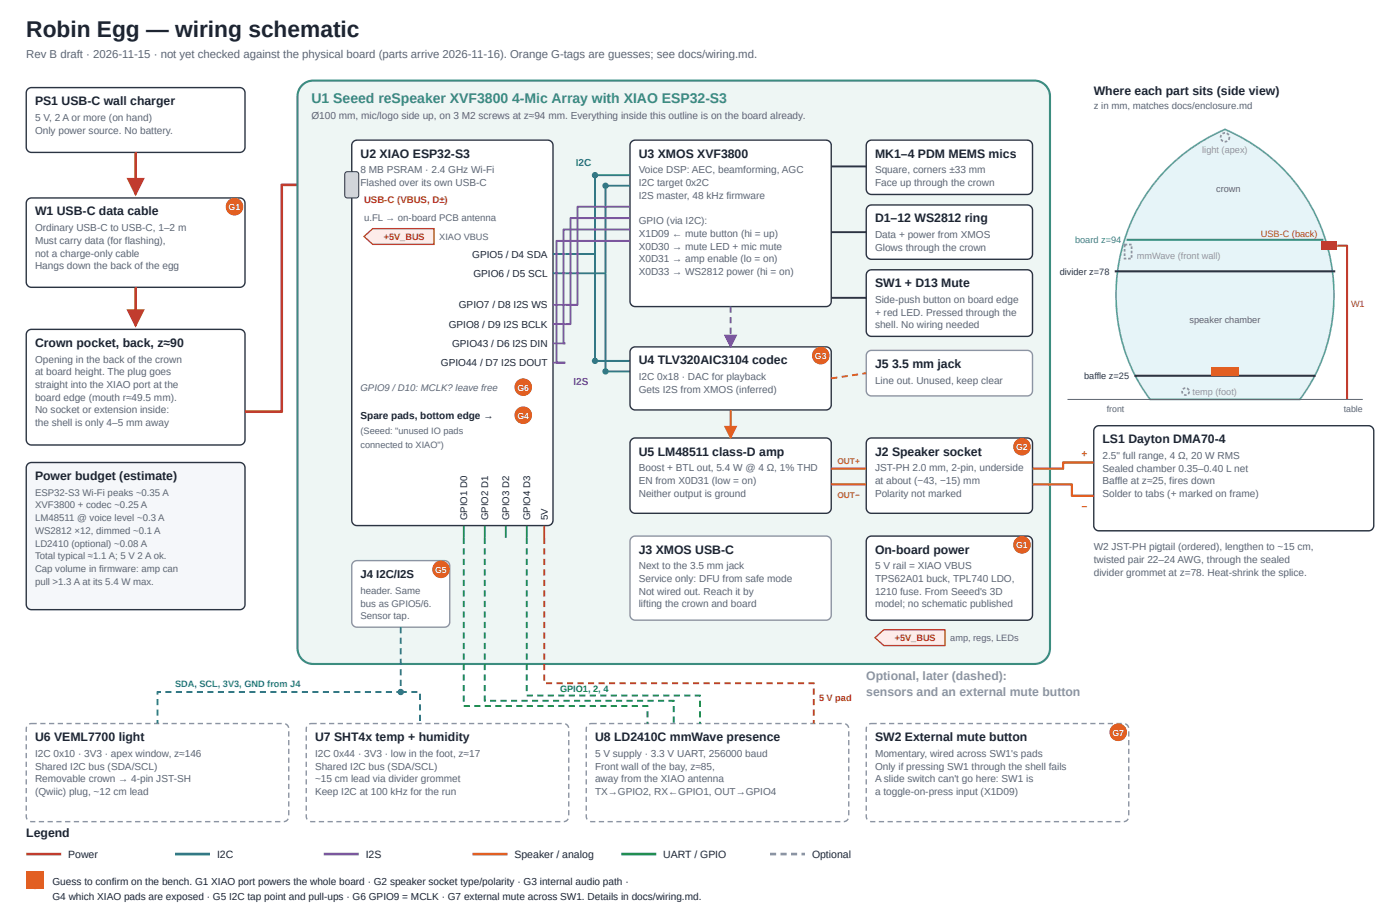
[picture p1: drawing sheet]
<svg xmlns="http://www.w3.org/2000/svg" width="423mm" height="275mm" viewBox="0 0 423 275" stroke-linecap="round" stroke-linejoin="round" font-family="sans-serif">
<path d="M8.4 26.9l1.1-.4h63a1.59 1.59 0 0 1 1.6 1.5v16.4a1.59 1.59 0 0 1-1.6 1.6h-63a1.59 1.59 0 0 1-1.6-1.6v-16.4z" fill="none" stroke="#2b3442" stroke-width=".42"/>
<path d="M41 46v12.7" fill="none" stroke="#c0392b" stroke-width=".79" stroke-linecap="butt"/>
<path d="M38.2 53.7h5.6l-2.8 5.6z" fill="#c0392b"/>
<path d="M8.4 60.3l1.1-.5h63a1.59 1.59 0 0 1 1.6 1.6v23.8a1.59 1.59 0 0 1-1.6 1.6h-63a1.59 1.59 0 0 1-1.6-1.6v-23.8z" fill="#fff"/>
<path d="M8.4 60.3l1.1-.5h63a1.59 1.59 0 0 1 1.6 1.6v23.8a1.59 1.59 0 0 1-1.6 1.6h-63a1.59 1.59 0 0 1-1.6-1.6v-23.8z" fill="none" stroke="#2b3442" stroke-width=".42"/>
<circle cx="70.9" cy="62.4" r="2.65" fill="#e8590c"/>
<path d="M41 86.8v11.6" fill="none" stroke="#c0392b" stroke-width=".79" stroke-linecap="butt"/>
<path d="M38.2 93.4h5.6l-2.8 5.6z" fill="#c0392b"/>
<path d="M8.4 99.9l1.1-.4h63a1.59 1.59 0 0 1 1.6 1.6v31.7a1.59 1.59 0 0 1-1.6 1.6h-63a1.59 1.59 0 0 1-1.6-1.6v-31.7z" fill="#fff"/>
<path d="M8.4 99.9l1.1-.4h63a1.59 1.59 0 0 1 1.6 1.6v31.7a1.59 1.59 0 0 1-1.6 1.6h-63a1.59 1.59 0 0 1-1.6-1.6v-31.7z" fill="none" stroke="#2b3442" stroke-width=".42"/>
<path d="M104.2 55.8h-19v68.6h-11.1" fill="none" stroke="#c0392b" stroke-width=".79" stroke-linecap="butt"/>
<path d="M99.2 53l5.6 2.8-5.6 2.8z" fill="#c0392b"/>
<path d="M8.4 140.2l1.1-.5h63a1.59 1.59 0 0 1 1.6 1.6v41.3a1.59 1.59 0 0 1-1.6 1.5h-63a1.59 1.59 0 0 1-1.6-1.5v-41.3z" fill="#f5f7fa"/>
<path d="M8.4 140.2l1.1-.5h63a1.59 1.59 0 0 1 1.6 1.6v41.3a1.59 1.59 0 0 1-1.6 1.5h-63a1.59 1.59 0 0 1-1.6-1.5v-41.3z" fill="none" stroke="#2b3442" stroke-width=".42"/>
<path d="M91.4 25.7l1.5-1 1.8-.4h218a4.8 4.8 0 0 1 4.8 4.8v166.7a4.8 4.8 0 0 1-4.8 4.8h-218a4.8 4.8 0 0 1-4.7-4.8v-166.7l.3-1.8z" fill="#eef6f4"/>
<path d="M91.4 25.7l1.5-1 1.8-.4h218a4.8 4.8 0 0 1 4.8 4.8v166.7a4.8 4.8 0 0 1-4.8 4.8h-218a4.8 4.8 0 0 1-4.7-4.8v-166.7l.3-1.8z" fill="none" stroke="#3c8d7f" stroke-width=".64" stroke-linecap="butt"/>
<path d="M106.8 42.8l1.1-.5h57.7a1.59 1.59 0 0 1 1.6 1.6v113.3a1.59 1.59 0 0 1-1.6 1.5h-57.7a1.59 1.59 0 0 1-1.5-1.5v-113.3z" fill="#fff"/>
<path d="M106.8 42.8l1.1-.5h57.7a1.59 1.59 0 0 1 1.6 1.6v113.3a1.59 1.59 0 0 1-1.6 1.5h-57.7a1.59 1.59 0 0 1-1.5-1.5v-113.3z" fill="none" stroke="#2b3442" stroke-width=".42"/>
<path d="M104.5 52.1l.5-.2h2.7a.79 .79 0 0 1 .8 .8v6.3a.79 .79 0 0 1-.8 .8h-2.7a.79 .79 0 0 1-.8-.8v-6.3z" fill="#cfd6df"/>
<path d="M104.5 52.1l.5-.2h2.7a.79 .79 0 0 1 .8 .8v6.3a.79 .79 0 0 1-.8 .8h-2.7a.79 .79 0 0 1-.8-.8v-6.3z" fill="none" stroke="#2b3442" stroke-width=".3"/>
<path d="M167.2 76.7h3.7M167.2 82.5h3.7" fill="none" stroke="#2463b5" stroke-width=".53"/>
<path d="M167.2 92.1h3.7M167.2 97.9h3.7M167.2 103.7h3.7M167.2 109.5h3.7" fill="none" stroke="#7d3cb5" stroke-width=".53"/>
<g fill="#e8590c">
<circle cx="158.2" cy="116.9" r="2.65"/>
<circle cx="158.2" cy="125.4" r="2.65"/>
</g>
<path d="M140.2 158.7v3.8M146.6 158.7v3.8M152.9 158.7v3.8M159.3 158.7v3.8" fill="none" stroke="#1a8a4a" stroke-width=".53"/>
<path d="M164.6 158.7v3.8" fill="none" stroke="#c0392b" stroke-width=".53"/>
<path d="M191 42.8l1.1-.5h57.7a1.59 1.59 0 0 1 1.6 1.6v47.1a1.59 1.59 0 0 1-1.6 1.6h-57.7a1.59 1.59 0 0 1-1.6-1.6v-47.1z" fill="#fff"/>
<path d="M191 42.8l1.1-.5h57.7a1.59 1.59 0 0 1 1.6 1.6v47.1a1.59 1.59 0 0 1-1.6 1.6h-57.7a1.59 1.59 0 0 1-1.6-1.6v-47.1z" fill="none" stroke="#2b3442" stroke-width=".42"/>
<path d="M179.9 52.9h10.6M170.9 76.7h9v32.3M170.9 82.5h12.2" fill="none" stroke="#2463b5" stroke-width=".58"/>
<circle cx="179.9" cy="52.9" r=".95" fill="#2463b5"/>
<path d="M179.9 52.9v23.8M183.1 56.1h7.4M183.1 82.5v29.7" fill="none" stroke="#2463b5" stroke-width=".58"/>
<circle cx="183.1" cy="56.1" r=".95" fill="#2463b5"/>
<path d="M183.1 56.1v26.4M179.9 109h10.6" fill="none" stroke="#2463b5" stroke-width=".58"/>
<circle cx="179.9" cy="109" r=".95" fill="#2463b5"/>
<path d="M183.1 112.2h7.4" fill="none" stroke="#2463b5" stroke-width=".58"/>
<circle cx="183.1" cy="112.2" r=".95" fill="#2463b5"/>
<path d="M190.5 62.4h-15.9v29.7h-3.7M190.5 65.9h-18v32h-1.6M190.5 69.3h-20.1v34.4h.5M190.5 72.8h-22.2v36.7h2.6" fill="none" stroke="#7d3cb5" stroke-width=".58"/>
<path d="M262.4 42.8l1.1-.5h47.1a1.59 1.59 0 0 1 1.6 1.6v13.2a1.59 1.59 0 0 1-1.6 1.6h-47.1a1.59 1.59 0 0 1-1.6-1.6v-13.2z" fill="#fff"/>
<path d="M262.4 42.8l1.1-.5h47.1a1.59 1.59 0 0 1 1.6 1.6v13.2a1.59 1.59 0 0 1-1.6 1.6h-47.1a1.59 1.59 0 0 1-1.6-1.6v-13.2z" fill="none" stroke="#2b3442" stroke-width=".42"/>
<path d="M251.4 50.3h10.5" fill="none" stroke="#2b3442" stroke-width=".58"/>
<path d="M262.4 62.4l1.1-.5h47.1a1.59 1.59 0 0 1 1.6 1.6v13.2a1.59 1.59 0 0 1-1.6 1.6h-47.1a1.59 1.59 0 0 1-1.6-1.6v-13.2z" fill="#fff"/>
<path d="M262.4 62.4l1.1-.5h47.1a1.59 1.59 0 0 1 1.6 1.6v13.2a1.59 1.59 0 0 1-1.6 1.6h-47.1a1.59 1.59 0 0 1-1.6-1.6v-13.2z" fill="none" stroke="#2b3442" stroke-width=".42"/>
<path d="M251.4 70.1h10.5" fill="none" stroke="#2b3442" stroke-width=".58"/>
<path d="M262.4 82l1.1-.5h47.1a1.59 1.59 0 0 1 1.6 1.6v16.9a1.59 1.59 0 0 1-1.6 1.6h-47.1a1.59 1.59 0 0 1-1.6-1.6v-16.9z" fill="#fff"/>
<path d="M262.4 82l1.1-.5h47.1a1.59 1.59 0 0 1 1.6 1.6v16.9a1.59 1.59 0 0 1-1.6 1.6h-47.1a1.59 1.59 0 0 1-1.6-1.6v-16.9z" fill="none" stroke="#2b3442" stroke-width=".42"/>
<path d="M251.4 90h10.5" fill="none" stroke="#2b3442" stroke-width=".58"/>
<path d="M191 105.2l1.1-.4h57.7a1.59 1.59 0 0 1 1.6 1.6v15.8a1.59 1.59 0 0 1-1.6 1.6h-57.7a1.59 1.59 0 0 1-1.6-1.6v-15.8z" fill="#fff"/>
<path d="M191 105.2l1.1-.4h57.7a1.59 1.59 0 0 1 1.6 1.6v15.8a1.59 1.59 0 0 1-1.6 1.6h-57.7a1.59 1.59 0 0 1-1.6-1.6v-15.8z" fill="none" stroke="#2b3442" stroke-width=".42"/>
<circle cx="248.2" cy="107.4" r="2.65" fill="#e8590c"/>
<g fill="#7d3cb5">
<path d="M218.9 101.1h4.1l-2.1 4.1z"/>
<path d="M220.6 92.6h.6v1.9h-.6zM220.6 95.8h.6v1.8h-.6zM220.6 99h.6v1.8h-.6zM220.6 102.1h.6v1.9h-.6z"/>
</g>
<path d="M191 132.8l1.1-.5h57.7a1.59 1.59 0 0 1 1.6 1.6v19.6a1.59 1.59 0 0 1-1.6 1.5h-57.7a1.59 1.59 0 0 1-1.6-1.5v-19.6z" fill="#fff"/>
<path d="M191 132.8l1.1-.5h57.7a1.59 1.59 0 0 1 1.6 1.6v19.6a1.59 1.59 0 0 1-1.6 1.5h-57.7a1.59 1.59 0 0 1-1.6-1.5v-19.6z" fill="none" stroke="#2b3442" stroke-width=".42"/>
<path d="M220.9 123.8v8.5" fill="none" stroke="#d07a12" stroke-width=".58"/>
<path d="M218.9 128.6h4.1l-2.1 4.1z" fill="#d07a12"/>
<path d="M262.4 106.3l1.1-.5h47.1a1.59 1.59 0 0 1 1.6 1.6v10.6a1.59 1.59 0 0 1-1.6 1.6h-47.1a1.59 1.59 0 0 1-1.6-1.6v-10.6z" fill="#fff"/>
<path d="M262.4 106.3l1.1-.5h47.1a1.59 1.59 0 0 1 1.6 1.6v10.6a1.59 1.59 0 0 1-1.6 1.6h-47.1a1.59 1.59 0 0 1-1.6-1.6v-10.6z" fill="none" stroke="#8a94a6" stroke-width=".42"/>
<path d="M251.3 114l1.8-.3 .1 .6-1.8 .3zM254.5 113.5l1.8-.2 .1 .5-1.9 .3zM257.6 113.1l1.8-.3 .1 .6-1.8 .2zM260.7 112.6l1.2-.2 .1 .6-1.2 .2z" fill="#d07a12"/>
<path d="M262.4 132.8l1.1-.5h47.1a1.59 1.59 0 0 1 1.6 1.6v19.6a1.59 1.59 0 0 1-1.6 1.5h-47.1a1.59 1.59 0 0 1-1.6-1.5v-19.6z" fill="#fff"/>
<path d="M262.4 132.8l1.1-.5h47.1a1.59 1.59 0 0 1 1.6 1.6v19.6a1.59 1.59 0 0 1-1.6 1.5h-47.1a1.59 1.59 0 0 1-1.6-1.5v-19.6z" fill="none" stroke="#2b3442" stroke-width=".42"/>
<circle cx="309" cy="134.9" r="2.65" fill="#e8590c"/>
<path d="M251.4 141.6h10.5M251.4 146.3h10.5" fill="none" stroke="#d07a12" stroke-width=".69" stroke-linecap="butt"/>
<path d="M191 162.4l1.1-.5h57.7a1.59 1.59 0 0 1 1.6 1.6v22.2a1.59 1.59 0 0 1-1.6 1.6h-57.7a1.59 1.59 0 0 1-1.6-1.6v-22.2z" fill="#fff"/>
<path d="M191 162.4l1.1-.5h57.7a1.59 1.59 0 0 1 1.6 1.6v22.2a1.59 1.59 0 0 1-1.6 1.6h-57.7a1.59 1.59 0 0 1-1.6-1.6v-22.2z" fill="none" stroke="#8a94a6" stroke-width=".42"/>
<path d="M262.4 162.4l1.1-.5h47.1a1.59 1.59 0 0 1 1.6 1.6v22.2a1.59 1.59 0 0 1-1.6 1.6h-47.1a1.59 1.59 0 0 1-1.6-1.6v-22.2z" fill="#fff"/>
<path d="M262.4 162.4l1.1-.5h47.1a1.59 1.59 0 0 1 1.6 1.6v22.2a1.59 1.59 0 0 1-1.6 1.6h-47.1a1.59 1.59 0 0 1-1.6-1.6v-22.2z" fill="none" stroke="#2b3442" stroke-width=".42"/>
<circle cx="309" cy="164.6" r="2.65" fill="#e8590c"/>
<path d="M110.1 71.4l2.6-2.3h18.5v4.7h-18.5z" fill="#fdecea"/>
<path d="M110.1 71.4l2.6-2.3h18.5v4.7h-18.5z" fill="none" stroke="#c0392b" stroke-width=".4"/>
<path d="M264.6 192.6l2.6-2.4h18.5v4.8h-18.5z" fill="#fdecea"/>
<path d="M264.6 192.6l2.6-2.4h18.5v4.8h-18.5z" fill="none" stroke="#c0392b" stroke-width=".4"/>
<path d="M106.8 169.8l1.1-.5h26.5a1.59 1.59 0 0 1 1.6 1.6v17a1.59 1.59 0 0 1-1.6 1.5h-26.5a1.59 1.59 0 0 1-1.5-1.5v-17z" fill="#fff"/>
<path d="M106.8 169.8l1.1-.5h26.5a1.59 1.59 0 0 1 1.6 1.6v17a1.59 1.59 0 0 1-1.6 1.5h-26.5a1.59 1.59 0 0 1-1.5-1.5v-17z" fill="none" stroke="#8a94a6" stroke-width=".42"/>
<circle cx="133.3" cy="172" r="2.65" fill="#e8590c"/>
<path d="M331.2 129.1l1.1-.5h81.5a1.59 1.59 0 0 1 1.6 1.6v28.5a1.59 1.59 0 0 1-1.6 1.6h-81.5a1.59 1.59 0 0 1-1.6-1.6v-28.5z" fill="#fff"/>
<path d="M331.2 129.1l1.1-.5h81.5a1.59 1.59 0 0 1 1.6 1.6v28.5a1.59 1.59 0 0 1-1.6 1.6h-81.5a1.59 1.59 0 0 1-1.6-1.6v-28.5z" fill="none" stroke="#2b3442" stroke-width=".42"/>
<path d="M330.7 139.7h-9.2v1.9h-9.3M312.2 146.3h11.9v3.5h6.6" fill="none" stroke="#d07a12" stroke-width=".69" stroke-linecap="butt"/>
<path d="M352.4 51.5a54.7 54.7 0 0 1 18-12.4 54.1 54.1 0 0 1 22.6 81.5h-45.2a54.2 54.2 0 0 1 4.6-69.1z" fill="#e6f4f8"/>
<path d="M352.4 51.5a54.7 54.7 0 0 1 18-12.4 54.1 54.1 0 0 1 22.6 81.5h-45.2a54.2 54.2 0 0 1 4.6-69.1z" fill="none" stroke="#5aa9c0" stroke-width=".53"/>
<path d="M340.7 72.4h59.5" fill="none" stroke="#3c8d7f" stroke-width=".64" stroke-linecap="butt"/>
<path d="M337.1 82h66.7M343 113.5h54.8" fill="none" stroke="#2b3442" stroke-width=".64" stroke-linecap="butt"/>
<path d="M366.2 110.9h8.4v2.6h-8.4z" fill="#d07a12"/>
<path d="M399.6 72.9h4.7v2.6h-4.7z" fill="#c0392b"/>
<path d="M404.3 74.2h3v46.4" fill="none" stroke="#c0392b" stroke-width=".64" stroke-linecap="butt"/>
<g fill="#8a94a6">
<path d="M370.3 42.5l.7-.1 .2 .4-.9 .3zM369 42.2l.5-.3 .4 .5-.2 .5zM369.1 40.7l.4 .2-.1 .6-.6 .1zM369.5 40.2l.9-.3v.5l-.6 .2zM371 40l.8 .7-.5 .2-.5-.4zM371.5 41.4l.5-.1-.3 1.1-.4-.3z"/>
<path d="M341.4 73.6h.8v.5h-.8zM341.9 74.4h.5v.8h-.5zM341.9 75.7h.5v.8h-.5zM341.9 77.1h.5v.8h-.5zM341.1 77.9h.8v.5h-.8zM339.8 77.9h.5v.2h-.2v-.2h.5v.5h-.8zM339.8 76.5h.5v.8h-.5zM339.8 75.2h.5v.8h-.5zM339.8 73.6h1v.5h-.7v-.2h.2v.8h-.5z"/>
<path d="M358.2 119h.5l.2 .5-1-.1zM357.2 118l.5 .1 .1 .6-.4 .3zM357.5 117.4l.9-.4v.5l-.5 .3zM359 117.1l.7 .7-.4 .2-.5-.5zM359.3 118.3h.5l-.3 .9-.4-.4z"/>
</g>
<path d="M322.8 120.6h89.3" fill="none" stroke="#5b6575" stroke-width=".3"/>
<path d="M8.4 219l1.1-.5h76.2a1.59 1.59 0 0 1 1.6 1.6v26.5a1.59 1.59 0 0 1-1.6 1.6h-76.2a1.59 1.59 0 0 1-1.6-1.6v-26.5z" fill="#fff"/>
<path d="M12.2 218.3h1.6v.5h-1.6zM14.8 218.3h1.6v.5h-1.6zM17.5 218.3h1.5v.5h-1.5zM20.1 218.3h1.6v.5h-1.6zM22.8 218.3h1.5v.5h-1.5zM25.4 218.3h1.6v.5h-1.6zM28 218.3h1.6v.5h-1.6zM30.7 218.3h1.6v.5h-1.6zM33.3 218.3h1.6v.5h-1.6zM36 218.3h1.6v.5h-1.6zM38.6 218.3h1.6v.5h-1.6zM41.3 218.3h1.6v.5h-1.6zM43.9 218.3h1.6v.5h-1.6zM46.6 218.3h1.6v.5h-1.6zM49.2 218.3h1.6v.5h-1.6zM51.9 218.3h1.5v.5h-1.5zM54.5 218.3h1.6v.5h-1.6zM57.1 218.3h1.6v.5h-1.6zM59.8 218.3h1.6v.5h-1.6zM62.4 218.3h1.6v.5h-1.6zM65.1 218.3h1.6v.5h-1.6zM67.7 218.3h1.6v.5h-1.6zM70.4 218.3h1.6v.5h-1.6zM73 218.3h1.6v.5h-1.6zM75.7 218.3h1.6v.5h-1.6zM78.3 218.3h1.6v.5h-1.6zM81 218.3h1.5v.5h-1.5zM83.6 218.3h1.6v.5h-1.6zM86.3 218.4l.7 .4 .5 1-.4 .1-.3-.7-.6-.4zM87.1 220.9h.4v1.6h-.4zM87.1 223.5h.4v1.6h-.4zM87.1 226.2h.4v1.6h-.4zM87.1 228.8h.4v1.6h-.4zM87.1 231.5h.4v1.5h-.4zM87.1 234.1h.4v1.6h-.4zM87.1 236.8h.4v1.5h-.4zM87.1 239.4h.4v1.6h-.4zM87.1 242h.4v1.6h-.4zM87.1 244.7h.4v1.6h-.4zM85.8 248l.7-.2 .5-.6 .3 .2-.4 .6-.7 .3-.4 .1zM83.2 248h1.6v.4h-1.6zM80.5 248h1.6v.4h-1.6zM77.9 248h1.6v.4h-1.6zM75.2 248h1.6v.4h-1.6zM72.6 248h1.6v.4h-1.6zM69.9 248h1.6v.4h-1.6zM67.3 248h1.6v.4h-1.6zM64.7 248h1.5v.4h-1.5zM62 248h1.6v.4h-1.6zM59.4 248h1.6v.4h-1.6zM56.7 248h1.6v.4h-1.6zM54.1 248h1.6v.4h-1.6zM51.4 248h1.6v.4h-1.6zM48.8 248h1.6v.4h-1.6zM46.1 248h1.6v.4h-1.6zM43.5 248h1.6v.4h-1.6zM40.8 248h1.6v.4h-1.6zM38.2 248h1.6v.4h-1.6zM35.6 248h1.5v.4h-1.5zM32.9 248h1.6v.4h-1.6zM30.3 248h1.5v.4h-1.5zM27.6 248h1.6v.4h-1.6zM25 248h1.6v.4h-1.6zM22.3 248h1.6v.4h-1.6zM19.7 248h1.6v.4h-1.6zM17 248h1.6v.4h-1.6zM14.4 248h1.6v.4h-1.6zM11.7 248h1.6v.4h-1.6zM9.2 247.9l1.5 .1v.4l-1.6-.1zM7.7 245.9h.4l.3 1.5-.4 .2zM7.7 243.3h.4v1.6h-.4zM7.7 240.7h.4v1.5h-.4zM7.7 238h.4v1.6h-.4zM7.7 235.4h.4v1.5h-.4zM7.7 232.7h.4v1.6h-.4zM7.7 230.1h.4v1.6h-.4zM7.7 227.4h.4v1.6h-.4zM7.7 224.8h.4v1.6h-.4zM7.7 222.1h.4v1.6h-.4zM7.9 219.4l.4 .2-.2 1.5h-.4zM8.7 218.5l2.4-.2v.5l-2.2 .1z" fill="#8a94a6"/>
<path d="M93.1 219l1.1-.5h76.2a1.59 1.59 0 0 1 1.6 1.6v26.5a1.59 1.59 0 0 1-1.6 1.6h-76.2a1.59 1.59 0 0 1-1.6-1.6v-26.5z" fill="#fff"/>
<path d="M96.8 218.3h1.6v.5h-1.6zM99.5 218.3h1.6v.5h-1.6zM102.1 218.3h1.6v.5h-1.6zM104.8 218.3h1.6v.5h-1.6zM107.4 218.3h1.6v.5h-1.6zM110.1 218.3h1.6v.5h-1.6zM112.7 218.3h1.6v.5h-1.6zM115.4 218.3h1.5v.5h-1.5zM118 218.3h1.6v.5h-1.6zM120.6 218.3h1.6v.5h-1.6zM123.3 218.3h1.6v.5h-1.6zM125.9 218.3h1.6v.5h-1.6zM128.6 218.3h1.6v.5h-1.6zM131.2 218.3h1.6v.5h-1.6zM133.9 218.3h1.6v.5h-1.6zM136.5 218.3h1.6v.5h-1.6zM139.2 218.3h1.6v.5h-1.6zM141.8 218.3h1.6v.5h-1.6zM144.5 218.3h1.5v.5h-1.5zM147.1 218.3h1.6v.5h-1.6zM149.8 218.3h1.5v.5h-1.5zM152.4 218.3h1.6v.5h-1.6zM155 218.3h1.6v.5h-1.6zM157.7 218.3h1.6v.5h-1.6zM160.3 218.3h1.6v.5h-1.6zM163 218.3h1.6v.5h-1.6zM165.6 218.3h1.6v.5h-1.6zM168.3 218.3h1.6v.5h-1.6zM171 218.4l.6 .4 .6 1-.5 .1-.3-.7-.6-.4zM171.8 220.9h.4v1.6h-.4zM171.8 223.5h.4v1.6h-.4zM171.8 226.2h.4v1.6h-.4zM171.8 228.8h.4v1.6h-.4zM171.8 231.5h.4v1.5h-.4zM171.8 234.1h.4v1.6h-.4zM171.8 236.8h.4v1.5h-.4zM171.8 239.4h.4v1.6h-.4zM171.8 242h.4v1.6h-.4zM171.8 244.7h.4v1.6h-.4zM170.5 248l.7-.2 .4-.6 .4 .2-.5 .6-.6 .3-.4 .1zM167.8 248h1.6v.4h-1.6zM165.2 248h1.6v.4h-1.6zM162.6 248h1.5v.4h-1.5zM159.9 248h1.6v.4h-1.6zM157.3 248h1.5v.4h-1.5zM154.6 248h1.6v.4h-1.6zM152 248h1.6v.4h-1.6zM149.3 248h1.6v.4h-1.6zM146.7 248h1.6v.4h-1.6zM144 248h1.6v.4h-1.6zM141.4 248h1.6v.4h-1.6zM138.7 248h1.6v.4h-1.6zM136.1 248h1.6v.4h-1.6zM133.4 248h1.6v.4h-1.6zM130.8 248h1.6v.4h-1.6zM128.2 248h1.5v.4h-1.5zM125.5 248h1.6v.4h-1.6zM122.9 248h1.6v.4h-1.6zM120.2 248h1.6v.4h-1.6zM117.6 248h1.6v.4h-1.6zM114.9 248h1.6v.4h-1.6zM112.3 248h1.6v.4h-1.6zM109.6 248h1.6v.4h-1.6zM107 248h1.6v.4h-1.6zM104.3 248h1.6v.4h-1.6zM101.7 248h1.6v.4h-1.6zM99.1 248h1.5v.4h-1.5zM96.4 248h1.6v.4h-1.6zM93.8 247.9l1.5 .1v.4l-1.6-.1zM92.4 245.9h.4l.3 1.5-.4 .2zM92.4 243.3h.4v1.6h-.4zM92.4 240.7h.4v1.5h-.4zM92.4 238h.4v1.6h-.4zM92.4 235.4h.4v1.5h-.4zM92.4 232.7h.4v1.6h-.4zM92.4 230.1h.4v1.6h-.4zM92.4 227.4h.4v1.6h-.4zM92.4 224.8h.4v1.6h-.4zM92.4 222.1h.4v1.6h-.4zM92.5 219.4l.4 .2-.1 1.5h-.4zM93.4 218.5l2.4-.2v.5l-2.2 .1z" fill="#8a94a6"/>
<path d="M177.7 219l1.2-.5h76.2a1.59 1.59 0 0 1 1.5 1.6v26.5a1.59 1.59 0 0 1-1.5 1.6h-76.2a1.59 1.59 0 0 1-1.6-1.6v-26.5z" fill="#fff"/>
<path d="M181.5 218.3h1.6v.5h-1.6zM184.1 218.3h1.6v.5h-1.6zM186.8 218.3h1.6v.5h-1.6zM189.4 218.3h1.6v.5h-1.6zM192.1 218.3h1.6v.5h-1.6zM194.7 218.3h1.6v.5h-1.6zM197.4 218.3h1.6v.5h-1.6zM200 218.3h1.6v.5h-1.6zM202.7 218.3h1.6v.5h-1.6zM205.3 218.3h1.6v.5h-1.6zM208 218.3h1.5v.5h-1.5zM210.6 218.3h1.6v.5h-1.6zM213.3 218.3h1.5v.5h-1.5zM215.9 218.3h1.6v.5h-1.6zM218.5 218.3h1.6v.5h-1.6zM221.2 218.3h1.6v.5h-1.6zM223.8 218.3h1.6v.5h-1.6zM226.5 218.3h1.6v.5h-1.6zM229.1 218.3h1.6v.5h-1.6zM231.8 218.3h1.6v.5h-1.6zM234.4 218.3h1.6v.5h-1.6zM237.1 218.3h1.6v.5h-1.6zM239.7 218.3h1.6v.5h-1.6zM242.4 218.3h1.5v.5h-1.5zM245 218.3h1.6v.5h-1.6zM247.6 218.3h1.6v.5h-1.6zM250.3 218.3h1.6v.5h-1.6zM252.9 218.3h1.6v.5h-1.6zM255.6 218.4l.7 .4 .5 1-.4 .1-.3-.7-.6-.4zM256.4 220.9h.5v1.6h-.5zM256.4 223.5h.5v1.6h-.5zM256.4 226.2h.5v1.6h-.5zM256.4 228.8h.5v1.6h-.5zM256.4 231.5h.5v1.5h-.5zM256.4 234.1h.5v1.6h-.5zM256.4 236.8h.5v1.5h-.5zM256.4 239.4h.5v1.6h-.5zM256.4 242h.5v1.6h-.5zM256.4 244.7h.5v1.6h-.5zM255.1 248l.7-.2 .5-.6 .4 .2-.5 .6-.6 .3-.4 .1zM252.5 248h1.6v.4h-1.6zM249.9 248h1.6v.4h-1.6zM247.2 248h1.6v.4h-1.6zM244.6 248h1.6v.4h-1.6zM241.9 248h1.6v.4h-1.6zM239.3 248h1.6v.4h-1.6zM236.6 248h1.6v.4h-1.6zM234 248h1.6v.4h-1.6zM231.3 248h1.6v.4h-1.6zM228.7 248h1.6v.4h-1.6zM226.1 248h1.5v.4h-1.5zM223.4 248h1.6v.4h-1.6zM220.8 248h1.5v.4h-1.5zM218.1 248h1.6v.4h-1.6zM215.5 248h1.6v.4h-1.6zM212.8 248h1.6v.4h-1.6zM210.2 248h1.6v.4h-1.6zM207.5 248h1.6v.4h-1.6zM204.9 248h1.6v.4h-1.6zM202.2 248h1.6v.4h-1.6zM199.6 248h1.6v.4h-1.6zM196.9 248h1.6v.4h-1.6zM194.3 248h1.6v.4h-1.6zM191.7 248h1.5v.4h-1.5zM189 248h1.6v.4h-1.6zM186.4 248h1.6v.4h-1.6zM183.7 248h1.6v.4h-1.6zM181.1 248h1.6v.4h-1.6zM178.5 247.9l1.5 .1v.4l-1.6-.1zM177.1 245.9h.4l.2 1.5-.3 .2zM177.1 243.3h.4v1.6h-.4zM177.1 240.7h.4v1.5h-.4zM177.1 238h.4v1.6h-.4zM177.1 235.4h.4v1.5h-.4zM177.1 232.7h.4v1.6h-.4zM177.1 230.1h.4v1.6h-.4zM177.1 227.4h.4v1.6h-.4zM177.1 224.8h.4v1.6h-.4zM177.1 222.1h.4v1.6h-.4zM177.2 219.4l.4 .2-.1 1.5h-.4zM178.1 218.5l2.3-.2v.5l-2.1 .1z" fill="#8a94a6"/>
<path d="M262.4 219l1.1-.5h76.2a1.59 1.59 0 0 1 1.6 1.6v26.5a1.59 1.59 0 0 1-1.6 1.6h-76.2a1.59 1.59 0 0 1-1.6-1.6v-26.5z" fill="#fff"/>
<path d="M266.2 218.3h1.6v.5h-1.6zM268.8 218.3h1.6v.5h-1.6zM271.5 218.3h1.5v.5h-1.5zM274.1 218.3h1.6v.5h-1.6zM276.8 218.3h1.5v.5h-1.5zM279.4 218.3h1.6v.5h-1.6zM282 218.3h1.6v.5h-1.6zM284.7 218.3h1.6v.5h-1.6zM287.3 218.3h1.6v.5h-1.6zM290 218.3h1.6v.5h-1.6zM292.6 218.3h1.6v.5h-1.6zM295.3 218.3h1.6v.5h-1.6zM297.9 218.3h1.6v.5h-1.6zM300.6 218.3h1.6v.5h-1.6zM303.2 218.3h1.6v.5h-1.6zM305.9 218.3h1.5v.5h-1.5zM308.5 218.3h1.6v.5h-1.6zM311.1 218.3h1.6v.5h-1.6zM313.8 218.3h1.6v.5h-1.6zM316.4 218.3h1.6v.5h-1.6zM319.1 218.3h1.6v.5h-1.6zM321.7 218.3h1.6v.5h-1.6zM324.4 218.3h1.6v.5h-1.6zM327 218.3h1.6v.5h-1.6zM329.7 218.3h1.6v.5h-1.6zM332.3 218.3h1.6v.5h-1.6zM335 218.3h1.5v.5h-1.5zM337.6 218.3h1.6v.5h-1.6zM340.3 218.4l.7 .4 .5 1-.4 .1-.3-.7-.6-.4zM341.1 220.9h.4v1.6h-.4zM341.1 223.5h.4v1.6h-.4zM341.1 226.2h.4v1.6h-.4zM341.1 228.8h.4v1.6h-.4zM341.1 231.5h.4v1.5h-.4zM341.1 234.1h.4v1.6h-.4zM341.1 236.8h.4v1.5h-.4zM341.1 239.4h.4v1.6h-.4zM341.1 242h.4v1.6h-.4zM341.1 244.7h.4v1.6h-.4zM339.8 248l.7-.2 .5-.6 .3 .2-.4 .6-.7 .3-.4 .1zM337.2 248h1.6v.4h-1.6zM334.5 248h1.6v.4h-1.6zM331.9 248h1.6v.4h-1.6zM329.2 248h1.6v.4h-1.6zM326.6 248h1.6v.4h-1.6zM323.9 248h1.6v.4h-1.6zM321.3 248h1.6v.4h-1.6zM318.7 248h1.5v.4h-1.5zM316 248h1.6v.4h-1.6zM313.4 248h1.6v.4h-1.6zM310.7 248h1.6v.4h-1.6zM308.1 248h1.6v.4h-1.6zM305.4 248h1.6v.4h-1.6zM302.8 248h1.6v.4h-1.6zM300.1 248h1.6v.4h-1.6zM297.5 248h1.6v.4h-1.6zM294.8 248h1.6v.4h-1.6zM292.2 248h1.6v.4h-1.6zM289.6 248h1.5v.4h-1.5zM286.9 248h1.6v.4h-1.6zM284.3 248h1.5v.4h-1.5zM281.6 248h1.6v.4h-1.6zM279 248h1.6v.4h-1.6zM276.3 248h1.6v.4h-1.6zM273.7 248h1.6v.4h-1.6zM271 248h1.6v.4h-1.6zM268.4 248h1.6v.4h-1.6zM265.7 248h1.6v.4h-1.6zM263.2 247.9l1.5 .1v.4l-1.6-.1zM261.7 245.9h.4l.3 1.5-.4 .2zM261.7 243.3h.4v1.6h-.4zM261.7 240.7h.4v1.5h-.4zM261.7 238h.4v1.6h-.4zM261.7 235.4h.4v1.5h-.4zM261.7 232.7h.4v1.6h-.4zM261.7 230.1h.4v1.6h-.4zM261.7 227.4h.4v1.6h-.4zM261.7 224.8h.4v1.6h-.4zM261.7 222.1h.4v1.6h-.4zM261.9 219.4l.4 .2-.2 1.5h-.4zM262.7 218.5l2.4-.2v.5l-2.2 .1z" fill="#8a94a6"/>
<circle cx="338.1" cy="221.2" r="2.65" fill="#e8590c"/>
<g fill="#2463b5">
<path d="M120.9 189.4h.6v1.9h-.6zM120.9 192.6h.6v1.9h-.6zM120.9 195.8h.6v1.8h-.6zM120.9 199h.6v1.8h-.6zM120.9 202.1h.6v1.9h-.6zM120.9 205.3h.6v1.9h-.6zM119.9 208.7h1.3v.3h-.3v-.5h.6l-.1 .6-1.5 .2zM116.7 208.7h1.8v.6h-1.8zM113.5 208.7h1.9v.6h-1.9zM110.3 208.7h1.9v.6h-1.9zM107.2 208.7h1.8v.6h-1.8zM104 208.7h1.8v.6h-1.8zM100.8 208.7h1.9v.6h-1.9zM97.6 208.7h1.9v.6h-1.9zM94.5 208.7h1.8v.6h-1.8zM91.3 208.7h1.8v.6h-1.8zM88.1 208.7h1.9v.6h-1.9zM84.9 208.7h1.9v.6h-1.9zM81.8 208.7h1.8v.6h-1.8zM78.6 208.7h1.8v.6h-1.8zM75.4 208.7h1.9v.6h-1.9zM72.2 208.7h1.9v.6h-1.9zM69.1 208.7h1.8v.6h-1.8zM65.9 208.7h1.8v.6h-1.8zM62.7 208.7h1.9v.6h-1.9zM59.5 208.7h1.9v.6h-1.9zM56.4 208.7h1.8v.6h-1.8zM53.2 208.7h1.8v.6h-1.8zM50 208.7h1.9v.6h-1.9zM47.4 208.8l1.3-.1v.6h-1.1v-.3h.3v.8h-.6zM47.3 211.1h.6v1.9h-.6zM47.3 214.3h.6v1.9h-.6zM47.3 217.5h.6v1h-.6z"/>
<path d="M121.2 208.7h1.8v.6h-1.8zM124.4 208.7h1.8v.6h-1.8zM126.7 209.5h.6v1.9h-.6zM126.7 212.7h.6v1.9h-.6zM126.7 215.9h.6v1.9h-.6z"/>
<circle cx="121.2" cy="209" r=".95"/>
</g>
<g fill="#1a8a4a">
<path d="M139.9 162.5h.6v1.8h-.6zM139.9 165.6h.6v1.9h-.6zM139.9 168.8h.6v1.9h-.6zM139.9 172h.6v1.8h-.6zM139.9 175.2h.6v1.8h-.6zM139.9 178.3h.6v1.9h-.6zM139.9 181.5h.6v1.9h-.6zM139.9 184.7h.6v1.8h-.6zM139.9 187.9h.6v1.8h-.6zM139.9 191h.6v1.9h-.6zM139.9 194.2h.6v1.9h-.6zM139.9 197.4h.6v1.8h-.6zM139.9 200.6h.6v1.8h-.6zM139.9 203.7h.6v1.9h-.6zM139.9 206.9h.6v1.9h-.6zM139.9 210.1h.6v1.8h-.6zM140.2 213h1.9v.5h-1.9zM143.4 213h1.9v.5h-1.9zM146.6 213h1.8v.5h-1.8zM149.8 213h1.8v.5h-1.8zM152.9 213h1.9v.5h-1.9zM156.1 213h1.9v.5h-1.9zM159.3 213h1.8v.5h-1.8zM162.5 213h1.8v.5h-1.8zM165.6 213h1.9v.5h-1.9zM168.8 213h1.9v.5h-1.9zM172 213h1.8v.5h-1.8zM175.2 213h1.8v.5h-1.8zM178.3 213h1.9v.5h-1.9zM181.5 213h1.9v.5h-1.9zM184.7 213h1.8v.5h-1.8zM187.9 213h1.8v.5h-1.8zM191 213h1.9v.5h-1.9zM194.2 213h1.7l.2 .5h-.6v-.2h.3v.2h-1.6zM195.5 214.8h.6v1.9h-.6zM195.5 218h.6v.5h-.6z"/>
<path d="M146.3 162.5h.6v1.8h-.6zM146.3 165.6h.6v1.9h-.6zM146.3 168.8h.6v1.9h-.6zM146.3 172h.6v1.8h-.6zM146.3 175.2h.6v1.8h-.6zM146.3 178.3h.6v1.9h-.6zM146.3 181.5h.6v1.9h-.6zM146.3 184.7h.6v1.8h-.6zM146.3 187.9h.6v1.8h-.6zM146.3 191h.6v1.9h-.6zM146.3 194.2h.6v1.9h-.6zM146.3 197.4h.6v1.8h-.6zM146.3 200.6h.6v1.8h-.6zM146.3 203.7h.6v1.9h-.6zM146.3 206.9h.6v1.9h-.6zM146.3 210.1h.6v1.6h-.3v-.3h.2v.6l-.5-.2zM148.2 211.4h1.8v.6h-1.8zM151.3 211.4h1.9v.6h-1.9zM154.5 211.4h1.9v.6h-1.9zM157.7 211.4h1.8v.6h-1.8zM160.9 211.4h1.8v.6h-1.8zM164 211.4h1.9v.6h-1.9zM167.2 211.4h1.9v.6h-1.9zM170.4 211.4h1.8v.6h-1.8zM173.6 211.4h1.8v.6h-1.8zM176.7 211.4h1.9v.6h-1.9zM179.9 211.4h1.9v.6h-1.9zM183.1 211.4h1.8v.6h-1.8zM186.3 211.4h1.8v.6h-1.8zM189.4 211.4h1.9v.6h-1.9zM192.6 211.4h1.9v.6h-1.9zM195.8 211.4h1.8v.6h-1.8zM199 211.4h1.8v.6h-1.8zM202.1 211.4h1.7l.2 .5h-.6v-.2h.3v.3h-1.6zM203.4 213.3h.6v1.8h-.6zM203.4 216.4h.6v1.9h-.6z"/>
<path d="M159 162.5h.6v1.8h-.6zM159 165.6h.6v1.9h-.6zM159 168.8h.6v1.9h-.6zM159 172h.6v1.8h-.6zM159 175.2h.6v1.8h-.6zM159 178.3h.6v1.9h-.6zM159 181.5h.6v1.9h-.6zM159 184.7h.6v1.8h-.6zM159 187.9h.6v1.8h-.6zM159 191h.6v1.9h-.6zM159 194.2h.6v1.9h-.6zM159 197.4h.6v1.8h-.6zM159 200.6h.6v1.8h-.6zM159 203.7h.6v1.9h-.6zM159 206.9h.6v1.9h-.6zM159.3 209.8h1.8v.6h-1.8zM162.5 209.8h1.8v.6h-1.8zM165.6 209.8h1.9v.6h-1.9zM168.8 209.8h1.9v.6h-1.9zM172 209.8h1.8v.6h-1.8zM175.2 209.8h1.8v.6h-1.8zM178.3 209.8h1.9v.6h-1.9zM181.5 209.8h1.9v.6h-1.9zM184.7 209.8h1.8v.6h-1.8zM187.9 209.8h1.8v.6h-1.8zM191 209.8h1.9v.6h-1.9zM194.2 209.8h1.9v.6h-1.9zM197.4 209.8h1.8v.6h-1.8zM200.6 209.8h1.8v.6h-1.8zM203.7 209.8h1.9v.6h-1.9zM206.9 209.8h1.9v.6h-1.9zM210.1 209.8h1.7l.2 .5h-.6v-.2h.3v.3h-1.6zM211.4 211.7h.6v1.8h-.6zM211.4 214.8h.6v1.9h-.6zM211.4 218h.6v.5h-.6z"/>
</g>
<path d="M164.3 162.5h.6v1.8h-.6zM164.3 165.6h.6v1.9h-.6zM164.3 168.8h.6v1.9h-.6zM164.3 172h.6v1.8h-.6zM164.3 175.2h.6v1.8h-.6zM164.3 178.3h.6v1.9h-.6zM164.3 181.5h.6v1.9h-.6zM164.3 184.7h.6v1.8h-.6zM164.3 187.9h.6v1.8h-.6zM164.3 191h.6v1.9h-.6zM164.3 194.2h.6v1.9h-.6zM164.3 197.4h.6v1.8h-.6zM164.3 200.6h.6v1.8h-.6zM164.3 203.7h.6v1.9h-.6zM165.1 206.1h1.9v.6h-1.9zM168.3 206.1h1.8v.6h-1.8zM171.4 206.1h1.9v.6h-1.9zM174.6 206.1h1.9v.6h-1.9zM177.8 206.1h1.9v.6h-1.9zM181 206.1h1.8v.6h-1.8zM184.1 206.1h1.9v.6h-1.9zM187.3 206.1h1.9v.6h-1.9zM190.5 206.1h1.9v.6h-1.9zM193.7 206.1h1.8v.6h-1.8zM196.8 206.1h1.9v.6h-1.9zM200 206.1h1.9v.6h-1.9zM203.2 206.1h1.9v.6h-1.9zM206.4 206.1h1.8v.6h-1.8zM209.5 206.1h1.9v.6h-1.9zM212.7 206.1h1.9v.6h-1.9zM215.9 206.1h1.9v.6h-1.9zM219.1 206.1h1.8v.6h-1.8zM222.2 206.1h1.9v.6h-1.9zM225.4 206.1h1.9v.6h-1.9zM228.6 206.1h1.9v.6h-1.9zM231.8 206.1h1.8v.6h-1.8zM234.9 206.1h1.9v.6h-1.9zM238.1 206.1h1.9v.6h-1.9zM241.3 206.1h1.9v.6h-1.9zM244.5 206.1h1.7l.2 .5h-.6v-.2h.3v.3h-1.6zM245.8 208h.6v1.8h-.6zM245.8 211.1h.6v1.9h-.6zM245.8 214.3h.6v1.9h-.6zM245.8 217.5h.6v1h-.6z" fill="#c0392b"/>
<path d="M7.9 258h10.6" fill="none" stroke="#c0392b" stroke-width=".79" stroke-linecap="butt"/>
<path d="M52.9 258h10.6" fill="none" stroke="#2463b5" stroke-width=".79" stroke-linecap="butt"/>
<path d="M97.9 258h10.6" fill="none" stroke="#7d3cb5" stroke-width=".79" stroke-linecap="butt"/>
<path d="M142.9 258h10.6" fill="none" stroke="#d07a12" stroke-width=".79" stroke-linecap="butt"/>
<path d="M187.9 258h10.5" fill="none" stroke="#1a8a4a" stroke-width=".79" stroke-linecap="butt"/>
<path d="M232.8 257.6h1.9v.8h-1.9zM236 257.6h1.9v.8h-1.9zM239.2 257.6h1.8v.8h-1.8zM242.4 257.6h1v.8h-1z" fill="#8a94a6"/>
<g fill="#e8590c">
<path d="M7.9 263.3h5.3v5.3h-5.3z"/>
<circle cx="10.6" cy="265.9" r="2.65"/>
</g>
<text font-size="6.9" fill="#1d2430" x="7.9" y="11.1">Robin Egg — wiring schematic</text>
<text font-size="4.2" fill="#3c8d7f" x="94.2" y="31.2">U1 Seeed reSpeaker XVF3800 4-Mic Array with XIAO ESP32-S3</text>
<g font-size="3.7" fill="#1d2430">
<text x="330.7" y="28.6">Where each part sits (side view)</text>
<text x="10.6" y="31.7">PS1 USB-C wall charger</text>
<text x="109" y="47.6">U2 XIAO ESP32-S3</text>
<text x="193.1" y="47.6">U3 XMOS XVF3800</text>
<text x="264.6" y="47.6">MK1–4 PDM MEMS mics</text>
<text x="10.6" y="65.1">W1 USB-C data cable</text>
<text x="264.6" y="67.2">D1–12 WS2812 ring</text>
<text x="264.6" y="86.8">SW1 + D13 Mute</text>
<text x="10.6" y="104.8">Crown pocket, back, z≈90</text>
<text x="193.1" y="110.1">U4 TLV320AIC3104 codec</text>
<text x="264.6" y="111.1">J5 3.5 mm jack</text>
<text x="193.1" y="137.6">U5 LM48511 class-D amp</text>
<text x="264.6" y="137.6">J2 Speaker socket</text>
<text x="333.4" y="133.9">LS1 Dayton DMA70-4</text>
<text x="10.6" y="145">Power budget (estimate)</text>
<text x="193.1" y="167.2">J3 XMOS USB-C</text>
<text x="264.6" y="167.2">On-board power</text>
<text x="10.6" y="223.8">U6 VEML7700 light</text>
<text x="95.2" y="223.8">U7 SHT4x temp + humidity</text>
<text x="179.9" y="223.8">U8 LD2410C mmWave presence</text>
<text x="264.6" y="223.8">SW2 External mute button</text>
<text x="7.9" y="252.7">Legend</text>
</g>
<g font-size="3.7" fill="#8a94a6">
<text x="261.9" y="205.3">Optional, later (dashed):</text>
<text x="261.9" y="210.1">sensors and an external mute button</text>
</g>
<text font-size="3.4" fill="#5b6575" x="7.9" y="17.5">Rev B draft · 2026-11-15 · not yet checked against the physical board (parts arrive 2026-11-16). Orange G-tags are guesses; see docs/wiring.md.</text>
<text font-size="3.4" fill="#1d2430" x="109" y="174.6">J4 I2C/I2S</text>
<g font-size="3.2" fill="#1d2430">
<text x="20.6" y="259">Power</text>
<text x="65.6" y="259">I2C</text>
<text x="110.6" y="259">I2S</text>
<text x="155.6" y="259">Speaker / analog</text>
<text x="200.6" y="259">UART / GPIO</text>
<text x="245.5" y="259">Optional</text>
</g>
<g font-size="3" fill="#5b6575">
<text x="94.2" y="36">Ø100 mm, mic/logo side up, on 3 M2 screws at z≈94 mm. Everything inside this outline is on the board already.</text>
<text x="10.6" y="36.5">5 V, 2 A or more (on hand)</text>
<text x="10.6" y="40.3">Only power source. No battery.</text>
<text x="109" y="52.4">8 MB PSRAM · 2.4 GHz Wi-Fi</text>
<text x="193.1" y="52.4">Voice DSP: AEC, beamforming, AGC</text>
<text x="264.6" y="52.4">Square, corners ±33 mm</text>
<text x="109" y="56.2">Flashed over its own USB-C</text>
<text x="193.1" y="56.2">I2C target 0x2C</text>
<text x="264.6" y="56.2">Face up through the crown</text>
<text x="193.1" y="60.1">I2S master, 48 kHz firmware</text>
<text x="10.6" y="69.8">Ordinary USB-C to USB-C, 1–2 m</text>
<text x="193.1" y="67.7">GPIO (via I2C):</text>
<text x="193.1" y="71.6">X1D09 ← mute button (hi = up)</text>
<text x="264.6" y="72">Data + power from XMOS</text>
<text x="10.6" y="73.7">Must carry data (for flashing),</text>
<text x="10.6" y="77.5">not a charge-only cable</text>
<text x="193.1" y="75.4">X0D30 → mute LED + mic mute</text>
<text x="264.6" y="75.8">Glows through the crown</text>
<text x="10.6" y="81.4">Hangs down the back of the egg</text>
<text x="193.1" y="79.2">X0D31 → amp enable (lo = on)</text>
<text x="193.1" y="83.1">X0D33 → WS2812 power (hi = on)</text>
<text x="264.6" y="91.5">Side-push button on board edge</text>
<text x="264.6" y="95.4">+ red LED. Pressed through the</text>
<text x="264.6" y="99.2">shell. No wiring needed</text>
<text x="10.6" y="109.5">Opening in the back of the crown</text>
<text x="10.6" y="113.4">at board height. The plug goes</text>
<text x="10.6" y="117.2">straight into the XIAO port at the</text>
<text x="193.1" y="114.8">I2C 0x18 · DAC for playback</text>
<text x="193.1" y="118.7">Gets I2S from XMOS (inferred)</text>
<text x="264.6" y="115.9">Line out. Unused, keep clear</text>
<text x="10.6" y="121">board edge (mouth r≈49.5 mm).</text>
<text x="10.6" y="124.9">No socket or extension inside:</text>
<text x="10.6" y="128.7">the shell is only 4–5 mm away</text>
<text x="193.1" y="142.3">Boost + BTL out, 5.4 W @ 4 Ω, 1% THD</text>
<text x="264.6" y="142.3">JST-PH 2.0 mm, 2-pin, underside</text>
<text x="333.4" y="138.6">2.5&quot; full range, 4 Ω, 20 W RMS</text>
<text x="333.4" y="142.5">Sealed chamber 0.35–0.40 L net</text>
<text x="193.1" y="146.2">EN from X0D31 (low = on)</text>
<text x="264.6" y="146.2">at about (−43, −15) mm</text>
<text x="333.4" y="146.3">Baffle at z≈25, fires down</text>
<text x="193.1" y="150">Neither output is ground</text>
<text x="264.6" y="150">Polarity not marked</text>
<text x="333.4" y="150.2">Solder to tabs (+ marked on frame)</text>
<text x="330.7" y="166.2">W2 JST-PH pigtail (ordered), lengthen to ~15 cm,</text>
<text x="193.1" y="172">Next to the 3.5 mm jack</text>
<text x="264.6" y="172">5 V rail = XIAO VBUS</text>
<text x="330.7" y="170.1">twisted pair 22–24 AWG, through the sealed</text>
<text x="193.1" y="175.8">Service only: DFU from safe mode</text>
<text x="193.1" y="179.7">Not wired out. Reach it by</text>
<text x="264.6" y="175.8">TPS62A01 buck, TPL740 LDO,</text>
<text x="264.6" y="179.7">1210 fuse. From Seeed's 3D</text>
<text x="330.7" y="174.1">divider grommet at z=78. Heat-shrink the splice.</text>
<text x="193.1" y="183.5">lifting the crown and board</text>
<text x="264.6" y="183.5">model; no schematic published</text>
<text x="10.6" y="228.6">I2C 0x10 · 3V3 · apex window, z≈146</text>
<text x="10.6" y="232.4">Shared I2C bus (SDA/SCL)</text>
<text x="95.2" y="228.6">I2C 0x44 · 3V3 · low in the foot, z≈17</text>
<text x="95.2" y="232.4">Shared I2C bus (SDA/SCL)</text>
<text x="179.9" y="228.6">5 V supply · 3.3 V UART, 256000 baud</text>
<text x="179.9" y="232.4">Front wall of the bay, z≈85,</text>
<text x="264.6" y="228.6">Momentary, wired across SW1's pads</text>
<text x="264.6" y="232.4">Only if pressing SW1 through the shell fails</text>
<text x="10.6" y="236.3">Removable crown → 4-pin JST-SH</text>
<text x="95.2" y="236.3">~15 cm lead via divider grommet</text>
<text x="179.9" y="236.3">away from the XIAO antenna</text>
<text x="264.6" y="236.3">A slide switch can't go here: SW1 is</text>
<text x="10.6" y="240.1">(Qwiic) plug, ~12 cm lead</text>
<text x="95.2" y="240.1">Keep I2C at 100 kHz for the run</text>
<text x="179.9" y="240.1">TX→GPIO2, RX←GPIO1, OUT→GPIO4</text>
<text x="264.6" y="240.1">a toggle-on-press input (X1D09)</text>
</g>
<text font-size="3" fill="#2463b5" x="174.1" y="50.3">I2C</text>
<g font-size="3" fill="#1d2430">
<text x="142.8" y="77.8">GPIO5 / D4 SDA</text>
<text x="143.1" y="83.6">GPIO6 / D5 SCL</text>
<text x="138.7" y="93.1">GPIO7 / D8 I2S WS</text>
<text x="135.7" y="99">GPIO8 / D9 I2S BCLK</text>
<text x="136.7" y="104.8">GPIO43 / D6 I2S DIN</text>
<text x="133.3" y="110.6">GPIO44 / D7 I2S DOUT</text>
<text x="109" y="126.5">Spare pads, bottom edge →</text>
<text x="15.9" y="267.2">Guess to confirm on the bench. G1 XIAO port powers the whole board · G2 speaker socket type/polarity · G3 internal audio path ·</text>
<text x="15.9" y="271.7">G4 which XIAO pads are exposed · G5 I2C tap point and pull-ups · G6 GPIO9 = MCLK · G7 external mute across SW1. Details in docs/wiring.md.</text>
</g>
<text font-size="3" fill="#7d3cb5" x="173.4" y="116.4">I2S</text>
<g font-size="3" fill="#d07a12">
<text x="327" y="138.1">+</text>
<text x="327" y="154">−</text>
</g>
<g font-size="2.9" fill="#5b6575">
<text x="330.7" y="32.8">z in mm, matches docs/enclosure.md</text>
<text x="110.1" y="66.7">u.FL → on-board PCB antenna</text>
<text x="109" y="118">GPIO9 / D10: MCLK? leave free</text>
<text x="10.6" y="149.8">ESP32-S3 Wi-Fi peaks ~0.35 A</text>
<text x="10.6" y="153.6">XVF3800 + codec ~0.25 A</text>
<text x="10.6" y="157.4">LM48511 @ voice level ~0.3 A</text>
<text x="10.6" y="161.3">WS2812 ×12, dimmed ~0.1 A</text>
<text x="10.6" y="165.1">LD2410 (optional) ~0.08 A</text>
<text x="10.6" y="168.9">Total typical ≈1.1 A; 5 V 2 A ok.</text>
<text x="10.6" y="172.8">Cap volume in firmware: amp can</text>
<text x="10.6" y="176.6">pull &gt;1.3 A at its 5.4 W max.</text>
<text x="109" y="179.4">header. Same</text>
<text x="109" y="183.2">bus as GPIO5/6.</text>
<text x="109" y="187.1">Sensor tap.</text>
</g>
<text font-size="2.9" fill="#c0392b" x="110.1" y="61.4">USB-C (VBUS, D±)</text>
<g font-size="2.9" fill="#1d2430">
<text x="141.3" y="157.2" transform="rotate(-90 141.3 157.2)">GPIO1 D0</text>
<text x="147.6" y="157.2" transform="rotate(-90 147.6 157.2)">GPIO2 D1</text>
<text x="154" y="157.2" transform="rotate(-90 154 157.2)">GPIO3 D2</text>
<text x="160.3" y="157.2" transform="rotate(-90 160.3 157.2)">GPIO4 D3</text>
<text x="165.6" y="157.2" transform="rotate(-90 165.6 157.2)">5V</text>
</g>
<g font-size="2.8" fill="#8a94a6">
<text x="363.5" y="46.2">light (apex)</text>
<text x="343.8" y="78.3">mmWave (front wall)</text>
<text x="360.6" y="119.3">temp (foot)</text>
</g>
<g font-size="2.8" fill="#5b6575">
<text x="367.8" y="58.1">crown</text>
<text x="132.8" y="72.5">XIAO VBUS</text>
<text x="359.7" y="97.4">speaker chamber</text>
<text x="109" y="131.2">(Seeed: &quot;unused IO pads</text>
<text x="109" y="135.2">connected to XIAO&quot;)</text>
<text x="287.3" y="193.7">amp, regs, LEDs</text>
</g>
<g font-size="2.8" fill="#c0392b">
<text x="381.3" y="71.6">USB-C (back)</text>
<text x="116" y="72.5">+5V_BUS</text>
<text x="408.5" y="92.7">W1</text>
<text x="270.5" y="193.7">+5V_BUS</text>
<text x="247.6" y="211.7">5 V pad</text>
</g>
<text font-size="2.8" fill="#3c8d7f" x="325.1" y="73.5">board z=94</text>
<g font-size="2.8" fill="#2b3442">
<text x="320.4" y="83">divider z=78</text>
<text x="327.8" y="114.6">baffle z=25</text>
</g>
<text font-size="2.8" fill="#2463b5" x="52.9" y="207.4">SDA, SCL, 3V3, GND from J4</text>
<text font-size="2.8" fill="#1a8a4a" x="169.3" y="209">GPIO1, 2, 4</text>
<g font-size="2.6" fill="#fff">
<text x="69.1" y="63.5">G1</text>
<text x="246.4" y="108.5">G3</text>
<text x="156.5" y="118">G6</text>
<text x="156.5" y="126.5">G4</text>
<text x="307.3" y="136">G2</text>
<text x="307.3" y="165.6">G1</text>
<text x="131.6" y="173">G5</text>
<text x="336.4" y="222.2">G7</text>
</g>
<g font-size="2.6" fill="#5b6575">
<text x="334.7" y="124.4">front</text>
<text x="406.4" y="124.4">table</text>
</g>
<g font-size="2.5" fill="#d07a12">
<text x="253.3" y="140.2">OUT+</text>
<text x="253.3" y="150.3">OUT−</text>
</g>
</svg>
